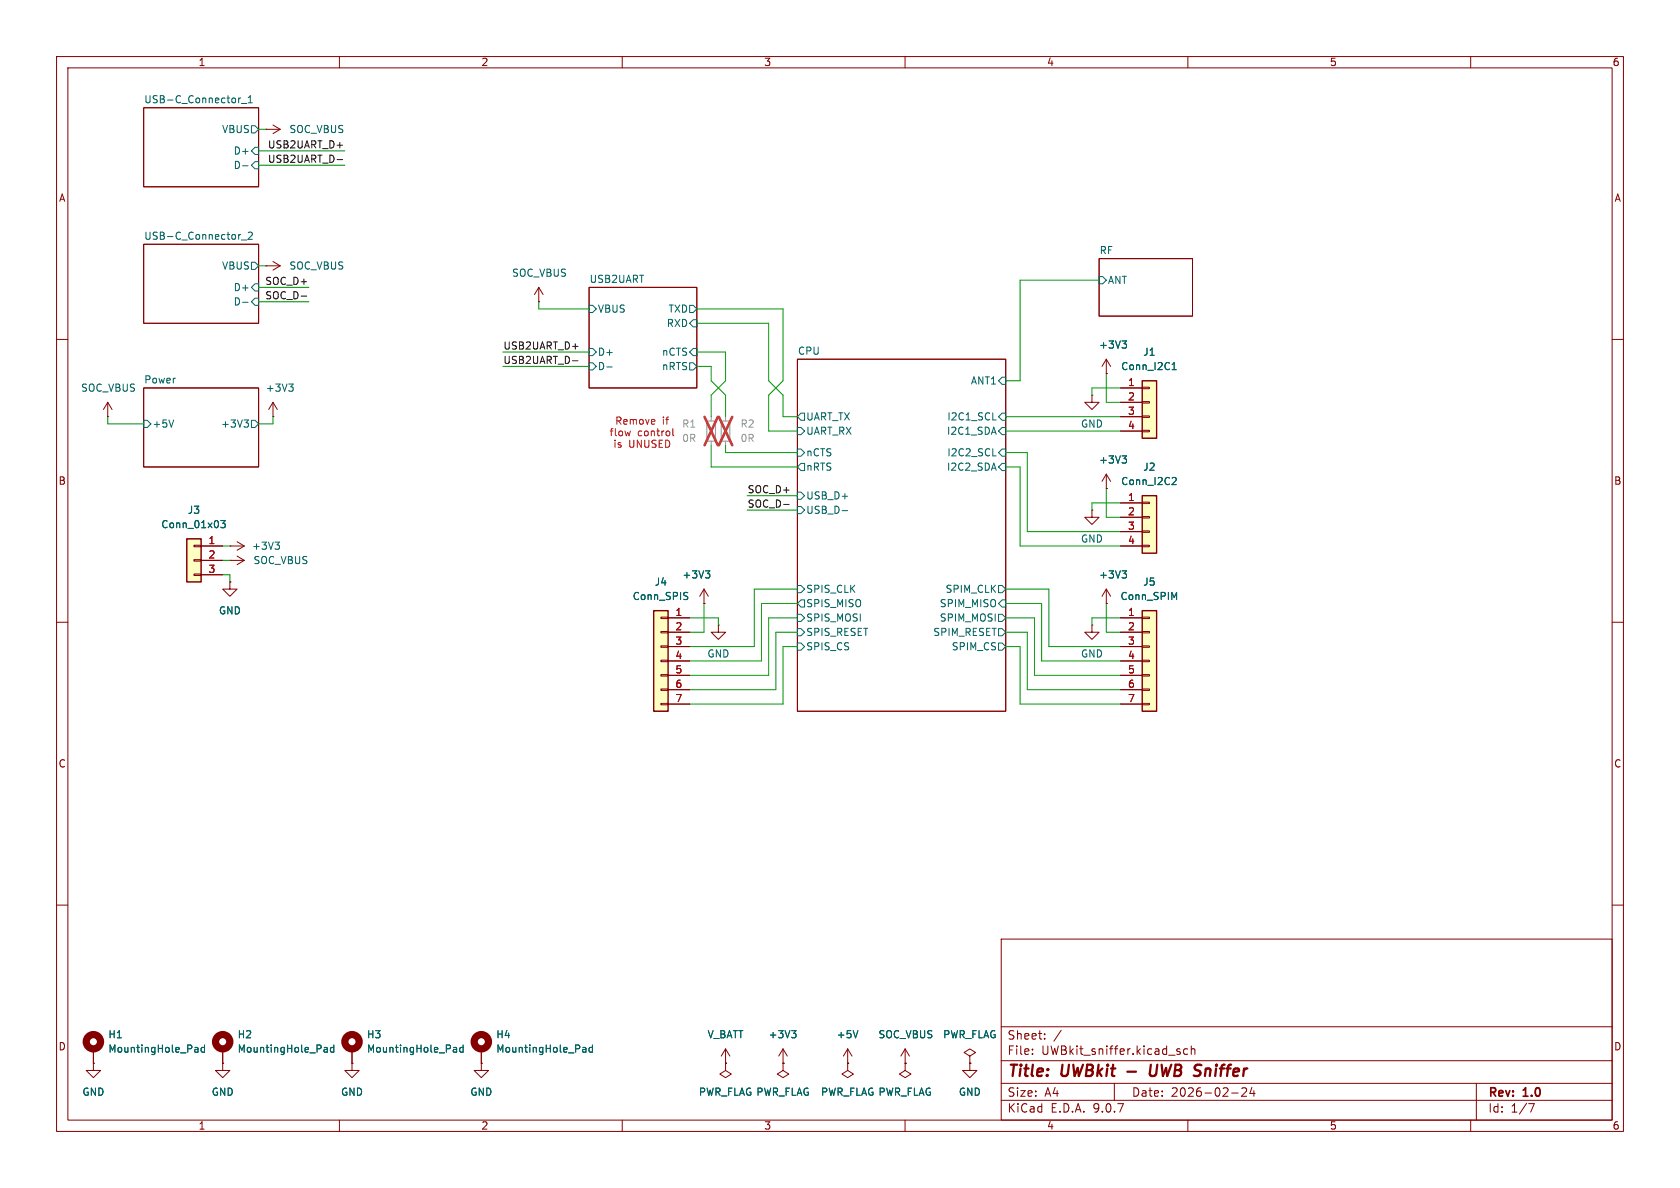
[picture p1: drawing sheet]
<svg xmlns="http://www.w3.org/2000/svg" width="297mm" height="210mm" viewBox="0 0 297 210" stroke-linecap="round" stroke-linejoin="round" font-family="sans-serif">
<g fill="none" stroke="#840000" stroke-width=".18">
<path d="M10 10h277v190h-277zM12 12h273v186h-273zM25.4 19.1h20.3v13.9h-20.3zM60 10v2M110 10v2M160 10v2M210 10v2M260 10v2M47 22.9h.1M47 22.9h2.5M48.3 22.1l1.2 .8M49.5 22.9l-1.2 .7"/>
<path d="M25.4 43.2h20.3v14h-20.3zM47 47h.1M47 47h2.5M48.3 46.2l1.2 .8M49.5 47l-1.2 .8M95.2 53.3h.1M95.2 50.8l-.7 1.3M95.2 50.8l.8 1.3M95.2 50.8v2.5M104.1 50.8h19.1v17.8h-19.1zM194.3 45.7h16.5v10.2h-16.5zM10 60h2"/>
<path d="M25.4 68.6h20.3v14h-20.3zM48.3 73.7h.1M48.3 71.1l-.8 1.3M48.3 71.1l.7 1.3M48.3 71.1v2.6M141 63.5h36.8v62.2h-36.8zM195.6 66h.1M195.6 63.5l-.8 1.3M195.6 63.5l.7 1.3M195.6 63.5v2.5M285 60h2M10 110h2"/>
<path d="M40.6 102.9v1.2h1.3l-1.3 1.3-1.2-1.3h1.2M40.6 102.9h.1M127 110.5v1.3h-1.3l1.3 1.2 1.3-1.2h-1.3M127 110.5h.1M193 110.5v1.3h1.3l-1.3 1.2-1.2-1.2h1.2M193 110.5h.1M285 110h2M10 160h2M177 166h108v32h-108zM285 160h2M60 198v2M62.2 188v1.2h1.3l-1.3 1.3-1.2-1.3h1.2"/>
<path d="M62.2 188h.1M85.1 188v1.2h1.3l-1.3 1.3-1.3-1.3h1.3M85.1 188h.1M85.1 185.4v2.6M110 198v2M128.3 188v1.2l1 .7-1 .6-1-.6 1-.7M128.3 188h.1M128.3 185.4l-.8 1.3M128.3 185.4l.7 1.3M128.3 185.4v2.6M138.4 188h.1M138.4 188v1.2l1 .7-1 .6-1-.6 1-.7"/>
<path d="M138.4 185.4l-.7 1.3M138.4 185.4l.8 1.3M138.4 185.4v2.6M149.9 188h.1M149.9 188v1.2l1 .7-1 .6-1.1-.6 1.1-.7M149.9 185.4l-.8 1.3M149.9 185.4l.7 1.3M149.9 185.4v2.6M160 198v2M160 188v1.2l1 .7-1 .6-1-.6 1-.7M160 188h.1M160 185.4l-.7 1.3"/>
<path d="M160 185.4l.8 1.3M160 185.4v2.6M171.4 188v1.2h1.3l-1.3 1.3-1.2-1.3h1.2M171.4 188h.1M171.4 186.7l1.1-.6-1.1-.7-1 .7 1 .6v1.3M177 194.5h108M177 191.5h108M177 187.5h108M177 181.5h108M182.5 186.3v.1M182.5 185.5v.1M184.7 183.6v.1"/>
<path d="M184.7 182.8v.1M187.6 182.1l-1.3 2M197 191.5v3M208.2 185.9l.4 .1 .1 .2-.2 .2h-.3M208.2 185.4l.4 .1M210 185.5l-.5-.1-.3 .3v.4l.2 .2h.6M210 198v2M210.6 185.5l.2-.1 .4 .1v.9M210.6 184.9v1.5M217.7 193.2h1.2M219.5 192.4l.6-.1 .2 .1 .1 .3-.9 1.1h.9M221.3 192.2l-.3 1.1h.9"/>
<path d="M221.7 192.8v1M260 198v2M261 191.5v6.5M270.2 195.1h1l-.6 1.5"/>
</g>
<path d="M199.3 189.4h1.5M203.5 188.2l-.2 1.6 .1 .3a.66 .66 0 0 0 .9-.1" fill="none" stroke="#840000" stroke-width=".4"/>
<g fill="none" stroke="#006464" stroke-width=".18">
<path d="M42.6 17.3l-.3 .1M42.7 18.3h.9M43.9 18.2h.7M43.9 17.3l.3-.4v1.3M42.9 29.3h1M44.4 26.7l.7-.7h.6v1.3h-.6zM44.4 29.2l.7-.6h.6v1.2h-.6zM44.4 22.2h.7l.6 .7-.6 .6h-.7zM42.4 41.5h.2M42.7 42.4h.9M42.9 53.4h1M43.9 41.2l.5-.2 .2 .4-.8 .9h.8"/>
<path d="M44.4 50.8l.7-.6h.6v1.2h-.6zM44.4 53.3l.7-.6h.6v1.3h-.6zM44.4 46.4h.7l.6 .6-.6 .6h-.7zM104.1 54h.7l.6 .6-.6 .6h-.7zM121.9 57.2l.7-.7h.6v1.3h-.6zM121.9 54h.7l.6 .6-.6 .6h-.7zM194.3 48.9h.6l.7 .6-.7 .7h-.6zM25.4 74.3h.6l.7 .6-.7 .7h-.6zM30.7 74.2l-.4 1.3M43.1 74.2h.8l-.4 .5M43.7 74.7l.2 .3v.3l-.2 .2M44.4 74.3h.7l.6 .6-.6 .7h-.7z"/>
<path d="M51 67.9h.8l-.4 .5M51.6 68.4l.2 .2v.3l-.2 .3M104.1 61.6h.7l.6 .6-.6 .7h-.7zM104.1 64.1h.7l.6 .7-.6 .6h-.7zM107.3 64.9h.9M121.9 62.2l.7-.6h.6v1.3h-.6zM121.9 64.1h.7l.6 .7-.6 .6h-.7zM141 75.6h.6l.6 .6-.6 .6h-.6zM141 79.4h.6l.6 .6-.6 .6h-.6zM141.6 73h.6v1.3h-.6l-.6-.6zM175.5 74.2h.6M177.2 66.7h.6v1.2h-.6l-.7-.6z"/>
<path d="M177.2 73h.6v1.3h-.6l-.7-.6zM177.2 75.6h.6v1.2h-.6l-.7-.6zM177.2 79.4h.6v1.2h-.6l-.7-.6zM198.4 60.3h.7l-.4 .5M198.9 60.8l.2 .2v.3l-.2 .2M141 87h.6l.6 .6-.6 .7h-.6zM141 89.5h.6l.6 .7-.6 .6h-.6zM141.6 81.9h.6v1.3h-.6l-.6-.6zM148.9 90.3h.9M175.5 80.6h.6M177.2 81.9h.6v1.3h-.6l-.7-.6zM141 103.5h.6l.6 .6-.6 .7h-.6z"/>
<path d="M141 113.7h.6l.6 .6-.6 .6h-.6zM141 108.6h.6l.6 .6-.6 .7h-.6zM141 111.1h.6l.6 .7-.6 .6h-.6zM141.6 106h.6v1.3h-.6l-.6-.6zM176.5 103.5h.7l.6 .6-.6 .7h-.7zM176.5 113.7h.7l.6 .6-.6 .6h-.7zM176.5 108.6h.7l.6 .6-.6 .7h-.7zM176.5 111.1h.7l.6 .7-.6 .6h-.7zM177.2 106h.6v1.3h-.6l-.7-.6zM103.2 185.2h.3l.1 .8M103.6 185.9l-.4 .1M103.6 185.5h-.4"/>
<path d="M104.7 185.2h-.3l-.3 .2 .2 .5h.4M104.7 184.7v1.3M139.9 182.2h.8l-.4 .5M140.5 182.7l.2 .2v.3l-.2 .3M151.7 182.2l-.4 1.3"/>
</g>
<circle cx="85.1" cy="184.1" r="1.27" fill="none" stroke="#840000" stroke-width="1.3"/>
<path d="M125 74.4h1.5v3.6h-1.5zM127.5 74.4h1.5v3.6h-1.5z" fill="none" stroke="#a1a1a1" stroke-width=".2"/>
<path d="M125.7 73.7v.7M125.7 78v.7M128.3 73.7v.7M128.3 78v.7" fill="none" stroke="#a1a1a1" stroke-width=".18"/>
<path d="M124.6 73.7l2.3 5M126.9 73.7l-2.3 5M127.1 73.7l2.3 5M129.4 73.7l-2.3 5" fill="none" stroke="#e12e31" stroke-width=".46"/>
<path d="M201.9 67.3h2.6v10.2h-2.6z" fill="#ffffc2"/>
<path d="M201.9 67.3h2.6v10.2h-2.6z" fill="none" stroke="#840000" stroke-width=".25"/>
<g fill="none" stroke="#840000" stroke-width=".18">
<path d="M193 69.9v1.2h1.3l-1.3 1.3-1.2-1.3h1.2M193 69.9h.1M198.1 68.6h3.8M198.1 71.1h3.8M198.1 73.7h3.8M198.1 76.2h3.8M201.9 68.5h1.3v.2h-1.3zM201.9 71h1.3v.2h-1.3zM201.9 73.5h1.3v.3h-1.3zM201.9 76.1h1.3v.2h-1.3zM193 90.2v1.2h1.3l-1.3 1.3-1.2-1.3h1.2M193 90.2h.1"/>
<path d="M195.6 106.7h.1M195.6 104.1l-.8 1.3M195.6 104.1l.7 1.3M195.6 104.1v2.6"/>
</g>
<path d="M207.2 65.3h.7M207.2 64.4l.4-.3v1.2M198.4 100.9h.7l-.4 .5M198.9 101.4l.2 .2v.3l-.2 .3" fill="none" stroke="#006464" stroke-width=".18"/>
<path d="M201.9 108h2.6v17.7h-2.6z" fill="#ffffc2"/>
<path d="M201.9 108h2.6v17.7h-2.6z" fill="none" stroke="#840000" stroke-width=".25"/>
<g fill="none" stroke="#840000" stroke-width=".18">
<path d="M40.6 96.5h.1M40.6 96.5h2.6M41.9 95.8l1.3 .7M43.2 96.5l-1.3 .8M195.6 86.4h.1M195.6 83.8l-.8 1.3M195.6 83.8l.7 1.3M195.6 83.8v2.6M198.1 109.2h3.8M198.1 111.8h3.8M198.1 114.3h3.8M198.1 116.8h3.8"/>
<path d="M198.1 119.4h3.8M201.9 109.1h1.3v.2h-1.3zM201.9 111.6h1.3v.3h-1.3zM201.9 114.2h1.3v.2h-1.3zM201.9 116.7h1.3v.3h-1.3zM201.9 119.3h1.3v.2h-1.3zM198.1 121.9h3.8M198.1 124.5h3.8M201.9 121.8h1.3v.2h-1.3zM201.9 124.3h1.3v.3h-1.3z"/>
</g>
<path d="M48.6 95.8h.8l-.4 .5M49.2 96.3l.2 .3v.3l-.2 .2M198.4 80.6h.7l-.4 .5M198.9 81.1l.2 .2v.3l-.2 .3" fill="none" stroke="#006464" stroke-width=".18"/>
<path d="M201.9 87.6h2.6v10.2h-2.6z" fill="#ffffc2"/>
<path d="M201.9 87.6h2.6v10.2h-2.6z" fill="none" stroke="#840000" stroke-width=".25"/>
<path d="M198.1 88.9h3.8M198.1 91.4h3.8M198.1 94h3.8M198.1 96.5h3.8M201.9 88.8h1.3v.2h-1.3zM201.9 91.3h1.3v.3h-1.3zM201.9 93.9h1.3v.2h-1.3zM201.9 96.4h1.3v.2h-1.3zM124.5 106.7h.1M124.5 104.1l.7 1.3M124.5 104.1l-.8 1.3M124.5 104.1v2.6" fill="none" stroke="#840000" stroke-width=".18"/>
<path d="M207.4 84.4l.4 .1 .1 .3-.7 .9h.7M124.7 100.9h.8l-.4 .5M125.2 101.4l.3 .2v.3l-.3 .3" fill="none" stroke="#006464" stroke-width=".18"/>
<path d="M115.6 108h2.5v17.7h-2.5z" fill="#ffffc2"/>
<path d="M115.6 108h2.5v17.7h-2.5z" fill="none" stroke="#840000" stroke-width=".25"/>
<g fill="none" stroke="#840000" stroke-width=".18">
<path d="M116.8 109.1h1.3v.2h-1.3zM116.8 111.6h1.3v.3h-1.3zM116.8 114.2h1.3v.2h-1.3zM116.8 116.7h1.3v.3h-1.3zM116.8 119.3h1.3v.2h-1.3zM118.1 109.2h3.8M118.1 111.8h3.8M118.1 114.3h3.8M118.1 116.8h3.8M118.1 119.4h3.8M116.8 121.8h1.3v.2h-1.3zM116.8 124.3h1.3v.3h-1.3z"/>
<path d="M118.1 121.9h3.8M118.1 124.5h3.8"/>
</g>
<path d="M121.4 104.7l.2 .1M121.5 105.5v.4" fill="none" stroke="#006464" stroke-width=".18"/>
<path d="M33 95.3h2.6v7.6h-2.6z" fill="#ffffc2"/>
<path d="M33 95.3h2.6v7.6h-2.6z" fill="none" stroke="#840000" stroke-width=".25"/>
<g fill="none" stroke="#840000" stroke-width=".18">
<path d="M19 73.7h.1M19 71.1l-.7 1.3M19 71.1l.8 1.3M19 71.1v2.6M195.6 66h.1M198.1 68.6h3.8M198.1 71.1h3.8M198.1 73.7h3.8M198.1 76.2h3.8M34.3 96.4h1.3v.2h-1.3zM34.3 98.9h1.3v.3h-1.3zM35.6 96.5h3.8"/>
<path d="M35.6 99.1h3.8M40.6 99.1h.1M40.6 99.1h2.6M41.9 98.3l1.3 .8M43.2 99.1l-1.3 .7M195.6 86.4h.1M198.1 96.5h3.8M198.1 88.9h3.8M198.1 91.4h3.8M198.1 94h3.8M34.3 101.5h1.3v.2h-1.3zM35.6 101.6h3.8"/>
<path d="M40.6 102.9h.1M118.1 109.2h3.8M118.1 111.8h3.8M118.1 114.3h3.8M118.1 116.8h3.8M118.1 119.4h3.8M124.5 106.7h.1M195.6 106.7h.1M198.1 109.2h3.8M198.1 111.8h3.8M198.1 114.3h3.8M198.1 116.8h3.8"/>
<path d="M198.1 119.4h3.8M118.1 121.9h3.8M118.1 124.5h3.8M198.1 121.9h3.8M198.1 124.5h3.8M16.5 188v1.2h1.3l-1.3 1.3-1.3-1.3h1.3M16.5 188h.1M16.5 185.4v2.6M39.4 188v1.2h1.2l-1.2 1.3-1.3-1.3h1.3M39.4 188h.1M39.4 185.4v2.6M62.2 188h.1"/>
<path d="M62.2 185.4v2.6M85.1 188h.1M85.1 185.4v2.6M128.3 188h.1M138.4 188h.1M149.9 188h.1M160 188h.1M171.4 188h.1"/>
</g>
<g fill="none" stroke="#006464" stroke-width=".18">
<path d="M198.4 60.3h.7l-.4 .5M198.9 60.8l.2 .2v.3l-.2 .2M207.2 65.3h.7M207.2 64.4l.4-.3v1.2M39 92h.8l-.4 .5 .4 .1v.6l-.2 .1-.6-.1M198.4 80.6h.7l-.4 .5M198.9 81.1l.2 .2v.3l-.2 .3M207.4 84.4l.4 .1 .1 .3-.7 .9h.7M121.4 104.7l.2 .1M121.5 105.5v.4M124.7 100.9h.8l-.4 .5M125.2 101.4l.3 .2v.3l-.3 .3"/>
<path d="M198.4 100.9h.7l-.4 .5M198.9 101.4l.2 .2v.3l-.2 .3M34.6 185.2h.2l.2 .1v.7M35 185.9l-.4 .1M35 185.5h-.4M36.2 185.2h-.4l-.3 .2 .2 .5h.5M36.2 184.7v1.3M57.4 185.2h.4l.1 .8M57.9 185.9l-.5 .1M57.9 185.5h-.5M59 185.2h-.3l-.3 .2 .1 .5h.5M59 184.7v1.3"/>
<path d="M80.3 185.2h.4v.8M80.7 185.9l-.4 .1M80.7 185.5h-.4M81.9 185.2h-.4l-.2 .2 .1 .5h.5M81.9 184.7v1.3M103.2 185.2h.3l.1 .8M103.6 185.9l-.4 .1M103.6 185.5h-.4M104.7 185.2h-.3l-.3 .2 .2 .5h.4M104.7 184.7v1.3M139.9 182.2h.8l-.4 .5M140.5 182.7l.2 .2v.3l-.2 .3"/>
<path d="M151.7 182.2l-.4 1.3"/>
</g>
<g fill="none" stroke="#840000" stroke-width="1.3">
<circle cx="16.5" cy="184.1" r="1.27"/>
<circle cx="39.4" cy="184.1" r="1.27"/>
<circle cx="62.2" cy="184.1" r="1.27"/>
</g>
<path d="M59.6 25.7h1M59.6 28.2h1M53.2 52.3h1M101.2 61.2h1M101.2 63.8h1M138.5 89.2h1" fill="none" stroke="#0f0f0f" stroke-width=".18"/>
<g fill="none" stroke="#009600" stroke-width=".18">
<path d="M45.7 29.2h15.3M45.7 26.7h15.3M45.7 22.9h1.3M45.7 50.8h8.9M45.7 53.3h8.9M45.7 47h1.3M95.2 53.3v1.3h8.9M123.2 57.2h12.7v10.1l2.5 2.6v3.8h2.6M123.2 54.6h15.2v12.7l-2.5 2.6v6.3h5.1M194.3 49.5h-14v17.8h-2.5M19 73.7v1.2h6.4M48.3 73.7v1.2h-2.6"/>
<path d="M88.9 64.8h15.2M88.9 62.2h15.2M123.2 64.8h2.5v2.5l2.6 2.6v3.8M123.2 62.2h5.1v5.1l-2.6 2.6v3.8M125.7 78.7v3.9h15.3M128.3 78.7v1.3h12.7M177.8 73.7h20.3M177.8 76.2h20.3M195.6 66v5.1h2.5M198.1 68.6h-5.1v1.3M39.4 96.5h1.2M39.4 99.1h1.2"/>
<path d="M132.1 90.2h8.9M132.1 87.6h8.9M177.8 80h3.8v14h16.5M177.8 82.6h2.5v13.9h17.8M195.6 86.4v5h2.5M198.1 88.9h-5.1v1.3M39.4 101.6h1.2v1.3M121.9 109.2h5.1v1.3M124.5 106.7v5.1h-2.6M141 104.1h-7.7v10.2h-11.4M141 114.3h-2.6v10.2h-16.5M141 111.8h-3.8v10.1h-15.3"/>
<path d="M141 106.7h-6.4v10.1h-12.7M141 109.2h-5.1v10.2h-14M177.8 111.8h3.8v10.1h16.5M177.8 104.1h7.6v10.2h12.7M177.8 114.3h2.5v10.2h17.8M177.8 106.7h6.3v10.1h14M177.8 109.2h5.1v10.2h15.2M195.6 106.7v5.1h2.5M198.1 109.2h-5.1v1.3"/>
</g>
<path d="M111.5 76.2l-.3 .8M119 75.8v1.1l.1 .1" fill="none" stroke="#f00" stroke-width=".18"/>
<g font-size="2.8" fill="#840000">
<text x="178" y="190.9">Title:</text>
<text x="187.7" y="190.9">UWBkit</text>
<text x="204.9" y="190.9">UWB Sniffer</text>
</g>
<g font-size="2.1" fill="#840000">
<text x="178" y="184">Sheet:</text>
<text x="178" y="186.7">File:</text>
<text x="184.1" y="186.7">UWBkit_sniffer.kicad_sch</text>
<text x="178" y="196.9">KiCad</text>
<text x="178" y="194.1">Size:</text>
<text x="184.7" y="194.1">A4</text>
<text x="185.7" y="196.9">E.D.A.</text>
<text x="193.3" y="196.9">9.0.7</text>
<text x="200" y="194.1">Date:</text>
<text x="207" y="194.1">2026-02-24</text>
<text x="263" y="194.3">Rev:</text>
<text x="263" y="196.9">Id:</text>
<text x="267.1" y="196.9">1/7</text>
<text x="269.4" y="194.3">1.0</text>
</g>
<g font-size="1.8" fill="#840000">
<text x="35" y="11.9">1</text>
<text x="85" y="11.9">2</text>
<text x="135" y="11.9">3</text>
<text x="185" y="11.9">4</text>
<text x="235" y="11.9">5</text>
<text x="285" y="11.9">6</text>
<text x="10.3" y="35.9">A</text>
<text x="285.3" y="35.9">A</text>
<text x="10.3" y="85.9">B</text>
<text x="285.3" y="85.9">B</text>
<text x="10.3" y="135.9">C</text>
<text x="285.3" y="135.9">C</text>
<text x="10.3" y="185.9">D</text>
<text x="285.3" y="185.9">D</text>
<text x="35" y="199.9">1</text>
<text x="85" y="199.9">2</text>
<text x="135" y="199.9">3</text>
<text x="185" y="199.9">4</text>
<text x="235" y="199.9">5</text>
<text x="285" y="199.9">6</text>
</g>
<g font-size="1.8" fill="#006464">
<text x="25.4" y="18.3">USB-C_Connector_1</text>
<text x="39.2" y="23.7">VBUS</text>
<text x="51.1" y="23.7">SOC_VBUS</text>
<text x="41.2" y="27.5">D+</text>
<text x="41.2" y="30.1">D-</text>
<text x="25.4" y="42.5">USB-C_Connector_2</text>
<text x="39.2" y="47.9">VBUS</text>
<text x="51.1" y="47.9">SOC_VBUS</text>
<text x="194.3" y="45">RF</text>
<text x="41.2" y="51.7">D+</text>
<text x="90.4" y="49.1">SOC_VBUS</text>
<text x="104.1" y="50.1">USB2UART</text>
<text x="195.8" y="50.4">ANT</text>
<text x="41.2" y="54.2">D-</text>
<text x="105.6" y="55.5">VBUS</text>
<text x="117.8" y="58">RXD</text>
<text x="118.1" y="55.5">TXD</text>
<text x="105.6" y="63.1">D+</text>
<text x="105.6" y="65.6">D-</text>
<text x="116.9" y="63.1">nCTS</text>
<text x="116.9" y="65.6">nRTS</text>
<text x="141" y="62.8">CPU</text>
<text x="194.2" y="61.8">+3V3</text>
<text x="198.1" y="65.6">Conn_I2C1</text>
<text x="202" y="63.1">J1</text>
<text x="14.2" y="69.4">SOC_VBUS</text>
<text x="25.4" y="67.9">Power</text>
<text x="46.9" y="69.4">+3V3</text>
<text x="171.5" y="68.2">ANT1</text>
<text x="26.9" y="75.8">+5V</text>
<text x="39" y="75.8">+3V3</text>
<text x="142.4" y="77.1">UART_RX</text>
<text x="142.4" y="74.5">UART_TX</text>
<text x="167.3" y="77.1">I2C1_SDA</text>
<text x="167.4" y="74.5">I2C1_SCL</text>
<text x="191" y="75.8">GND</text>
<text x="142.4" y="80.9">nCTS</text>
<text x="142.4" y="83.4">nRTS</text>
<text x="167.3" y="83.4">I2C2_SDA</text>
<text x="167.4" y="80.9">I2C2_SCL</text>
<text x="194.2" y="82.1">+3V3</text>
<text x="202" y="83.4">J2</text>
<text x="142.4" y="88.5">USB_D+</text>
<text x="198.1" y="86">Conn_I2C2</text>
<text x="28.4" y="93.6">Conn_01x03</text>
<text x="33.1" y="91">J3</text>
<text x="142.4" y="91">USB_D-</text>
<text x="44.5" y="97.4">+3V3</text>
<text x="44.7" y="99.9">SOC_VBUS</text>
<text x="191" y="96.1">GND</text>
<text x="111.7" y="106.3">Conn_SPIS</text>
<text x="115.6" y="103.7">J4</text>
<text x="120.5" y="102.5">+3V3</text>
<text x="142.4" y="105">SPIS_CLK</text>
<text x="142.4" y="107.5">SPIS_MISO</text>
<text x="166" y="107.5">SPIM_MISO</text>
<text x="167.1" y="105">SPIM_CLK</text>
<text x="194.2" y="102.5">+3V3</text>
<text x="198" y="106.3">Conn_SPIM</text>
<text x="202" y="103.7">J5</text>
<text x="38.6" y="108.8">GND</text>
<text x="142.4" y="110.1">SPIS_MOSI</text>
<text x="142.4" y="112.6">SPIS_RESET</text>
<text x="164.9" y="112.6">SPIM_RESET</text>
<text x="166" y="110.1">SPIM_MOSI</text>
<text x="125" y="116.4">GND</text>
<text x="142.4" y="115.2">SPIS_CS</text>
<text x="168.2" y="115.2">SPIM_CS</text>
<text x="191" y="116.4">GND</text>
<text x="19.1" y="183.7">H1</text>
<text x="41.9" y="183.7">H2</text>
<text x="64.8" y="183.7">H3</text>
<text x="87.6" y="183.7">H4</text>
<text x="125" y="183.7">V_BATT</text>
<text x="135.8" y="183.7">+3V3</text>
<text x="147.8" y="183.7">+5V</text>
<text x="155.2" y="183.7">SOC_VBUS</text>
<text x="166.6" y="183.7">PWR_FLAG</text>
<text x="19.1" y="186.3">MountingHole_Pad</text>
<text x="41.9" y="186.3">MountingHole_Pad</text>
<text x="64.8" y="186.3">MountingHole_Pad</text>
<text x="87.6" y="186.3">MountingHole_Pad</text>
<text x="14.5" y="193.9">GND</text>
<text x="37.3" y="193.9">GND</text>
<text x="60.2" y="193.9">GND</text>
<text x="83.1" y="193.9">GND</text>
<text x="123.5" y="193.9">PWR_FLAG PWR_FLAG</text>
<text x="145" y="193.9">PWR_FLAG PWR_FLAG</text>
<text x="169.4" y="193.9">GND</text>
</g>
<g font-size="1.8" fill="#0f0f0f">
<text x="47.3" y="26.3">USB2UART_D+</text>
<text x="47.3" y="28.9">USB2UART_D-</text>
<text x="46.8" y="50.5">SOC_D+</text>
<text x="46.8" y="53">SOC_D-</text>
<text x="88.9" y="61.9">USB2UART_D+</text>
<text x="88.9" y="64.4">USB2UART_D-</text>
<text x="132.1" y="87.3">SOC_D+</text>
<text x="132.1" y="89.8">SOC_D-</text>
</g>
<g font-size="1.8" fill="#a90000">
<text x="199.3" y="68.3">1</text>
<text x="199.3" y="70.9">2</text>
<text x="199.3" y="73.4">3</text>
<text x="199.3" y="75.9">4</text>
<text x="199.3" y="88.6">1</text>
<text x="199.3" y="91.2">2</text>
<text x="199.3" y="93.7">3</text>
<text x="36.8" y="96.3">1</text>
<text x="36.8" y="98.8">2</text>
<text x="36.8" y="101.3">3</text>
<text x="199.3" y="96.3">4</text>
<text x="119.3" y="109">1</text>
<text x="119.3" y="111.5">2</text>
<text x="199.3" y="109">1</text>
<text x="199.3" y="111.5">2</text>
<text x="119.3" y="114">3</text>
<text x="119.3" y="116.6">4</text>
<text x="119.3" y="119.1">5</text>
<text x="199.3" y="114">3</text>
<text x="199.3" y="116.6">4</text>
<text x="199.3" y="119.1">5</text>
<text x="119.3" y="121.7">6</text>
<text x="119.3" y="124.2">7</text>
<text x="199.3" y="121.7">6</text>
<text x="199.3" y="124.2">7</text>
</g>
<g font-size="1.8" fill="#f00">
<text x="107.7" y="77.3">flow</text>
<text x="108.6" y="75.3">Remove</text>
<text x="112.7" y="77.3">control</text>
<text x="117.1" y="75.3">if</text>
<text x="108.3" y="79.4">is</text>
<text x="111.1" y="79.4">UNUSED</text>
</g>
<g font-size="1.8" fill="#989898">
<text x="120.5" y="75.8">R1</text>
<text x="130.8" y="75.8">R2</text>
<text x="120.5" y="78.3">0R</text>
<text x="130.8" y="78.3">0R</text>
</g>
</svg>
